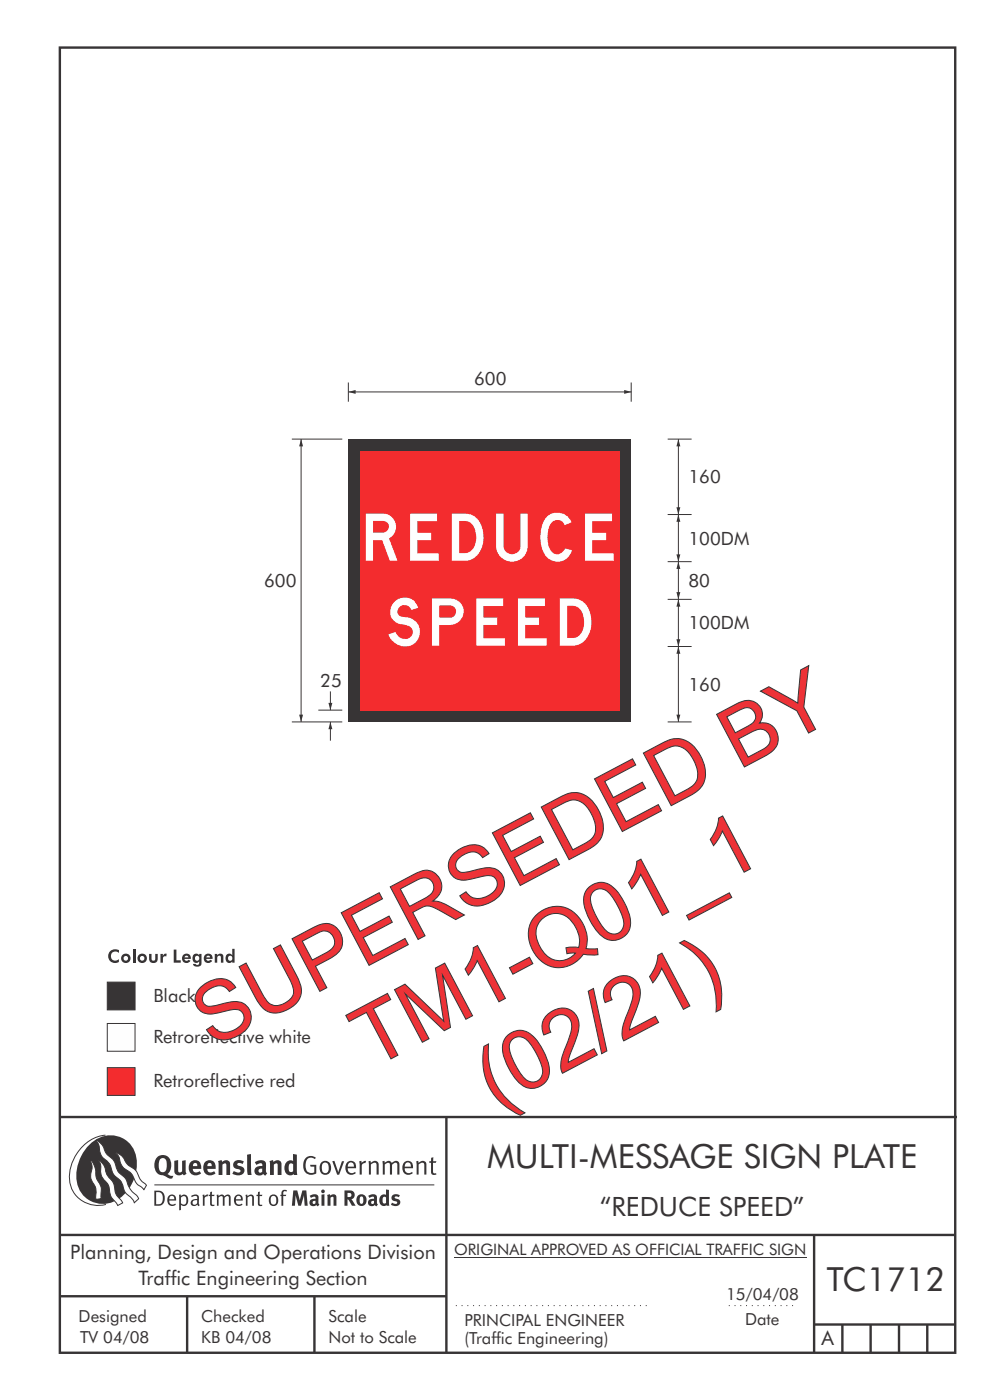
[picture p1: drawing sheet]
<svg xmlns="http://www.w3.org/2000/svg" width="210mm" height="297mm" viewBox="0 0 210 297" stroke-linecap="round" stroke-linejoin="round" font-family="sans-serif">
<g fill="none" stroke="#373435" stroke-width=".51">
<path d="M12.7 10.1h189.9v276.9h-189.9zM12.7 237h190.3M94.7 236.9v50.1M12.7 262h190M12.7 275h82M39.7 275v12M66.7 275v12M172.7 262v25M172.7 281h30M178.7 281v6M184.7 281v6M190.7 281v6"/>
<path d="M196.7 281v6"/>
</g>
<path d="M96.7 277h41.5M154.6 277h14" fill="none" stroke="#373435" stroke-width=".21" stroke-dasharray=".2 1" stroke-linecap="butt"/>
<path d="M96.3 266.7h74.7" fill="none" stroke="#373435" stroke-width=".21"/>
<g fill="#373435">
<path d="M64.9 245.6a1.61 1.61 0 0 1 2.1 0l-.2 .3a1.17 1.17 0 0 0-1.4-.2 1.17 1.17 0 0 0-.6 1.3 1.42 1.42 0 0 0 1.2 1.8l.7-.1v-1.2h-.8l-.1-.4h1.3v1.8a1.82 1.82 0 0 1-2.2 0 1.82 1.82 0 0 1-.6-2.1l.2-.7z" fill-rule="evenodd"/>
<path d="M68.2 246.5a1.77 1.77 0 0 0 .4 2.7 1.39 1.39 0 0 0 1.4-.5 1.39 1.39 0 0 0 .2-1.5 1.19 1.19 0 0 0-2-.7zM68.5 246.8a.83 .83 0 0 1 1 .1 .83 .83 0 0 1 .2 .9 .75 .75 0 0 1-.6 1.1 .75 .75 0 0 1-.8-.9v-.9z" fill-rule="evenodd"/>
<path d="M70.5 246.3h.4l.8 2.4 .8-2.4h.5l-1.1 2.9h-.4z" fill-rule="evenodd"/>
<path d="M73.6 246.7a1.74 1.74 0 0 0 .5 2.5l.9-.1 .5-.2-.2-.3a.89 .89 0 0 1-1.1 .2 .89 .89 0 0 1-.4-1h1.7a1.15 1.15 0 0 0-.4-1.4 1.15 1.15 0 0 0-1.5 .3zM74 246.8a.67 .67 0 0 1 .8-.1 .67 .67 0 0 1 .3 .8h-1.3z" fill-rule="evenodd"/>
<path d="M76.2 246.4l.4-.1 .1 .4 .5-.4h.5l-.2 .5a.61 .61 0 0 0-.8 .6v1.8h-.4z" fill-rule="evenodd"/>
<path d="M78.1 246.4l.5-.1 .1 .4a.89 .89 0 0 1 .9-.4 .89 .89 0 0 1 .7 .7v2.2h-.4v-2.2l-.1-.2-.3-.1-.8 .3v2.2h-.4z" fill-rule="evenodd"/>
<path d="M81.1 246.4l.4-.1 .1 .4a.83 .83 0 0 1 .8-.4 .83 .83 0 0 1 .7 .4 .86 .86 0 0 1 .9-.4 .86 .86 0 0 1 .7 .7v2.2h-.4l-.1-2.4a.5 .5 0 0 0-.8 .1l-.2 .2v2.1h-.5v-2.3l-.4-.2-.7 .3v2.2h-.4z" fill-rule="evenodd"/>
<path d="M85.7 246.7a1.74 1.74 0 0 0 .5 2.5l.9-.1 .5-.2-.2-.3a.89 .89 0 0 1-1.1 .2 .89 .89 0 0 1-.4-1h1.7a1.15 1.15 0 0 0-.5-1.4 1.15 1.15 0 0 0-1.4 .3zM86 246.8a.67 .67 0 0 1 .9-.1 .67 .67 0 0 1 .3 .8h-1.3z" fill-rule="evenodd"/>
<path d="M88.3 246.4l.4-.1 .1 .4a.89 .89 0 0 1 .9-.4 .89 .89 0 0 1 .7 .7v2.2h-.4v-2.2l-.1-.2-.3-.1-.8 .3v2.2h-.4z" fill-rule="evenodd"/>
<path d="M91.5 245.6l.4-.1v.8h.7l-.2 .4h-.5v2.1l.1 .1h.5l.1 .3a.71 .71 0 0 1-1.2-.6v-1.9h-.3v-.4h.3z" fill-rule="evenodd"/>
<path d="M37 246.3l.8-.2v2a.46 .46 0 0 0 .2 .6 .46 .46 0 0 0 .6-.2v-2.2l.8-.2v2.4l.2 .5-.6 .3-.2-.3a1.03 1.03 0 0 1-1.2 .3 1.03 1.03 0 0 1-.6-1.1z" fill-rule="evenodd"/>
<path d="M40.4 246.5a1.64 1.64 0 0 0 0 2.3 1.64 1.64 0 0 0 2.3 .1l-.4-.4a.78 .78 0 0 1-.9 .2 .78 .78 0 0 1-.5-.7h1.8a1.37 1.37 0 0 0-.6-1.7 1.37 1.37 0 0 0-1.7 .2zM41 246.9a.48 .48 0 0 1 .7-.1 .48 .48 0 0 1 .2 .6h-1z" fill-rule="evenodd"/>
<path d="M43.5 246.5a1.65 1.65 0 0 0-.2 2 1.65 1.65 0 0 0 1.9 .7l.5-.3-.3-.4a.78 .78 0 0 1-.9 .3 .78 .78 0 0 1-.5-.8h1.8a1.37 1.37 0 0 0-.6-1.7 1.37 1.37 0 0 0-1.7 .2zM44.1 246.9a.48 .48 0 0 1 .6-.1 .48 .48 0 0 1 .2 .6h-.9z" fill-rule="evenodd"/>
<path d="M46.3 246.3l.7-.2 .1 .4a.95 .95 0 0 1 1-.3 .95 .95 0 0 1 .7 .8v2.3h-.8v-2.3l-.3-.2-.5 .3v2.2h-.8z" fill-rule="evenodd"/>
<path d="M49.7 246.5a1.73 1.73 0 0 1 2-.1l-.2 .5-.6-.2a.42 .42 0 0 0-.6 .3l.2 .2a1.23 1.23 0 0 1 1.4 1.1 1.47 1.47 0 0 1-2.3 .9l-.3-.2 .3-.6 .7 .3a.47 .47 0 0 0 .7-.3 .87 .87 0 0 0-1-.5l-.4-.2-.1-.4z" fill-rule="evenodd"/>
<path d="M54.1 246.5l.3 .6 .3-.2a.62 .62 0 0 1 .9 .1v.4a1.21 1.21 0 0 0-1.3 .3 1.21 1.21 0 0 0-.2 1.3 1.19 1.19 0 0 0 1.7 0l.5 .4 .4-.5-.3-.3v-1.4a.96 .96 0 0 0-1.3-1.1zM55 248l.6-.1v.7a.43 .43 0 0 1-.6 .1 .43 .43 0 0 1 0-.7z" fill-rule="evenodd"/>
<path d="M57.2 246.3l.7-.2 .1 .4a.95 .95 0 0 1 1-.3 .95 .95 0 0 1 .7 .8v2.3h-.8v-2.3l-.3-.2-.5 .3v2.2h-.8z" fill-rule="evenodd"/>
<path d="M62.2 244.8v1.5a1.29 1.29 0 0 0-1.4 .2 1.29 1.29 0 0 0-.5 1.3 1.24 1.24 0 0 0 .5 1.3 1.24 1.24 0 0 0 1.5 0l.1 .2h.7l-.1-4.4zM61.5 246.9l.4-.1 .3 .2v1.5l-.3 .1a.48 .48 0 0 1-.6-.4 1.52 1.52 0 0 1 .2-1.3z" fill-rule="evenodd"/>
<path d="M52.4 245l.8-.2 .2 4.5h-.8l-.1-.2z" fill-rule="evenodd"/>
</g>
<path d="M22.4 240.8a9 9 0 0 0-7.4 10.9 6.2 6.2 0 0 0 7.5 3.8M32.7 251.4h59.4" fill="none" stroke="#373435" stroke-width=".21"/>
<path d="M19.1 242.7a5.7 5.7 0 0 1 6.5-1.4 5.7 5.7 0 0 1 3.4 5.7 8.6 8.6 0 0 1-6.2 8.3 5.7 5.7 0 0 1-6.5-7 9.9 9.9 0 0 1 2.8-5.6z" fill-rule="evenodd" fill="#373435"/>
<path d="M24.4 244.5a3.1 3.1 0 0 1 2.3 2.2l.8 .7a3.2 3.2 0 0 1 2 2.4l.4 .6 1.2 1.1-.6 .9-.2-.3a3.5 3.5 0 0 1-1.9-2.1 3.8 3.8 0 0 0-2.1-2.2 3.5 3.5 0 0 1-1-2.2zM20.4 241.9a3.4 3.4 0 0 1 1.9 2.4l.7 .9a3.3 3.3 0 0 1 1.7 2.6 4.4 4.4 0 0 0 1.7 2l.3 .3a6.1 6.1 0 0 0 2.5 3.7l.2 .5-.9 .9a6.1 6.1 0 0 0-1.9-2.3l-.4-.7a3.6 3.6 0 0 0-1.9-2.8l-.6-1a3.6 3.6 0 0 0-1.9-2.8 3.7 3.7 0 0 1-.8-2.4zM21 246.1a3.4 3.4 0 0 1 1.5 2.7l.6 1a3.8 3.8 0 0 1 1.4 3.1l.3 .7 1.2 1.6-1 .5-.5-.7a3.2 3.2 0 0 1-1.3-2.8 4.3 4.3 0 0 0-1.4-2.2 4.7 4.7 0 0 1-.5-3zM19.2 246.1a5.1 5.1 0 0 1 1.2 3.7l.3 .7a3.1 3.1 0 0 1 .7 2.9l.1 .9-1.1 .2-.1-.8a3.5 3.5 0 0 0-.9-3.3 3.6 3.6 0 0 1 .1-2.5z" fill-rule="evenodd" fill="#fefefe" stroke="#373435" stroke-width=".21"/>
<g fill="#373435">
<path d="M33.4 245.5a2.51 2.51 0 0 0 .4 3.7l.8 .1a2.78 2.78 0 0 0 2 .7l.2-.6h-.6l-.7-.3a2.56 2.56 0 0 0 0-3.8 1.83 1.83 0 0 0-2.1 .2zM34 245.8a.87 .87 0 0 1 1 .1 .87 .87 0 0 1 .4 .9v.4a1.17 1.17 0 0 1-.9 1.5l-.3-.1a2.38 2.38 0 0 1-.2-2.8z" fill-rule="evenodd"/>
<path d="M33.1 252.9v2.6a1.12 1.12 0 0 0 1.2-.3 1.12 1.12 0 0 0 .2-1.2l-.1-.5-.3-.5zM32.7 252.6h1.1a1.67 1.67 0 0 1 1.2 1.6 1.67 1.67 0 0 1-1.3 1.6h-1zM36.1 253.9l-.2 .5h1.1a.55 .55 0 0 0-.3-.6 .55 .55 0 0 0-.6 .1zM35.8 253.7a.95 .95 0 0 1 1.2-.1 .95 .95 0 0 1 .4 1.1h-1.5a.72 .72 0 0 0 .4 .8 .72 .72 0 0 0 .9-.2l.1 .3a1.15 1.15 0 0 1-1.5 0 1.15 1.15 0 0 1-.2-1.5zM38.4 254.1v1.1a.7 .7 0 0 0 .9 .2 .7 .7 0 0 0 .2-.9 .61 .61 0 0 0-.4-.7 .61 .61 0 0 0-.7 .3zM38 253.5l.3-.1 .1 .4a.95 .95 0 0 1 1.2-.2 .95 .95 0 0 1 .3 1.2 .92 .92 0 0 1-.5 .9 .92 .92 0 0 1-1-.1v1.1l-.4 .1zM40.9 254.8a.5 .5 0 0 0 .2 .8 .5 .5 0 0 0 .7-.4v-.6zM40.5 253.7a1 1 0 0 1 1.7 .3v1.4l.2 .2-.2 .3-.3-.4a.78 .78 0 0 1-1.4 0 .78 .78 0 0 1 .8-1.1h.5a.58 .58 0 0 0-.3-.7 .58 .58 0 0 0-.7 .2zM43 253.5l.3-.1 .1 .4 .3-.3 .5-.1-.2 .4a.52 .52 0 0 0-.6 .5v1.5h-.4zM44.6 252.9l.4-.1-.1 .7h.6l-.1 .2h-.5v1.5a.35 .35 0 0 0 .6 .3v.3a.57 .57 0 0 1-.6 .1 .57 .57 0 0 1-.3-.6v-1.6h-.3v-.2h.3zM45.9 253.5l.4-.1 .1 .4 .2-.2a.64 .64 0 0 1 1 .2 .7 .7 0 0 1 .8-.4 .7 .7 0 0 1 .5 .6v1.8h-.4v-1.7l-.2-.4-.7 .4v1.7h-.3v-1.7a.38 .38 0 0 0-.3-.4 .38 .38 0 0 0-.5 .2l-.1 .2v1.7h-.4zM50.2 253.9l-.2 .5h1.1a.55 .55 0 0 0-.2-.6 .55 .55 0 0 0-.7 .1zM49.9 253.7a.95 .95 0 0 1 1.2-.1 .95 .95 0 0 1 .4 1.1h-1.5a.72 .72 0 0 0 .4 .8 .72 .72 0 0 0 .9-.2l.1 .3a1.15 1.15 0 0 1-1.5 0 1.15 1.15 0 0 1-.2-1.5zM52.1 253.5l.3-.1 .1 .4a.72 .72 0 0 1 .8-.4 .72 .72 0 0 1 .6 .6v1.8h-.4v-1.6a.45 .45 0 0 0-.3-.5 .45 .45 0 0 0-.5 .2l-.2 .2v1.7h-.3zM54.7 252.9l.4-.1v.7h.6l-.1 .2h-.5v1.5a.35 .35 0 0 0 .5 .3v.3a.57 .57 0 0 1-.6 .1 .57 .57 0 0 1-.3-.6v-1.6h-.3v-.2h.3zM57.6 253.8l-.2 .8a.65 .65 0 0 0 .3 .8 .65 .65 0 0 0 .8-.2l.1-.1a.93 .93 0 0 0-.7-1.4zM57.3 253.7a1.12 1.12 0 0 1 1.4 0 1.12 1.12 0 0 1 .2 1.5 1.01 1.01 0 0 1-1.2 .6 1.01 1.01 0 0 1-.7-1.2zM59.9 252.6l.5-.2 .5 .1-.2 .3-.3-.1-.3 .2v.6h.6l-.1 .2h-.5v2.1h-.4v-2.1h-.2v-.2h.2zM62.2 252.5l-.3 3.3h.7l.1-2.3 .6 2.3h.5l.7-2.3 .1 2.3h.7l-.3-3.3h-.9l-.5 2.2-.5-2.2zM65.7 253.7l.3 .4a.51 .51 0 0 1 .5-.3 .51 .51 0 0 1 .4 .4v.1a.88 .88 0 0 0-1.1 .3 .88 .88 0 0 0 .2 1.2 .9 .9 0 0 0 1.1-.2l.3 .3 .4-.4-.3-.3v-1a.87 .87 0 0 0-.4-.9 .87 .87 0 0 0-1 .2zM66.4 254.8l.5-.1v.6l-.1 .1h-.3l-.2-.2zM68.2 253.4v2.4h.6v-2.5zM68.1 252.7a.4 .4 0 0 0 .8 0 .4 .4 0 0 0-.8 0zM69.4 253.5l.1 2.3h.6v-1.7a.33 .33 0 0 1 .4-.2 .33 .33 0 0 1 .2 .3v1.6h.7v-1.8a.75 .75 0 0 0-.6-.6 .75 .75 0 0 0-.8 .2v-.3zM73.1 252.5v3.3h.6v-1.4l.3 .3 .7 1.1h.7l-.9-1.4a.94 .94 0 0 0 .7-1 .94 .94 0 0 0-.9-.9zM73.7 253.1a.51 .51 0 0 1 .7 .1 .51 .51 0 0 1-.1 .7h-.6zM75.9 253.7a1.19 1.19 0 0 0-.1 1.7 1.19 1.19 0 0 0 1.7 0 1.19 1.19 0 0 0 0-1.6 1.19 1.19 0 0 0-1.6-.1zM76.5 253.9l.2-.1a.99 .99 0 0 1 0 1.6 1.06 1.06 0 0 1-.2-1.5zM78.1 253.7l.3 .4a.51 .51 0 0 1 .5-.3 .51 .51 0 0 1 .4 .4v.1a.88 .88 0 0 0-1.1 .3 .88 .88 0 0 0 .2 1.2 .9 .9 0 0 0 1.1-.2l.3 .3 .4-.4-.2-.3v-1a.87 .87 0 0 0-.5-.9 .87 .87 0 0 0-1 .2zM78.9 254.8l.4-.1v.6l-.1 .1h-.3l-.2-.2zM81.9 252.3v1.2a1.2 1.2 0 0 0-1.4 .6 1.2 1.2 0 0 0 .2 1.4l.5 .3 .8-.1v.1h.6l-.1-3.4zM81.4 253.9l.5 .1-.1 1.2a.46 .46 0 0 1-.5 0 .46 .46 0 0 1-.2-.6zM83.3 253.5a.79 .79 0 0 0-.2 1 .79 .79 0 0 0 1 .4 .33 .33 0 0 1 0 .5 .33 .33 0 0 1-.5-.1l-.5-.2-.2 .5a1.15 1.15 0 0 0 1.2 .3 1.15 1.15 0 0 0 .8-1 1.49 1.49 0 0 0-1.2-.8 .4 .4 0 0 1 .3-.3 .4 .4 0 0 1 .4 .1l.2 .1 .2-.4a1.47 1.47 0 0 0-1.5-.1z" fill-rule="evenodd"/>
</g>
<g fill="#373435">
<path d="M23.4 201.8l.4-.3 .9-.1 .5 .2v.6a.97 .97 0 0 0-1.4-.1 .97 .97 0 0 0 0 1.4 .97 .97 0 0 0 1.4 0v.6a1.48 1.48 0 0 1-1.9-.3 1.48 1.48 0 0 1 .1-2z"/>
<path d="M28.2 201.3h.5v2.9h-.5z"/>
<path d="M31.6 202.4h.5v.9a.4 .4 0 0 0 .4 .5 .4 .4 0 0 0 .4-.5v-.9h.6v.9a.92 .92 0 0 1-1 1 .92 .92 0 0 1-.9-1z"/>
<path d="M34 202.4h.6l-.1 .4a.63 .63 0 0 1 .9-.5l-.1 .6h-.5l-.2 .2v1.1h-.6z"/>
<path d="M36.9 201.5h.5v2.2h.9v.5h-1.4z"/>
<path d="M45.6 202.4h.5v.3a.7 .7 0 0 1 .8-.4 .7 .7 0 0 1 .5 .8v1.1h-.5l-.1-1.1a.41 .41 0 0 0-.5-.3 .41 .41 0 0 0-.2 .5v.9h-.5z"/>
<path d="M25.7 203.3a1.01 1.01 0 0 0 2 0 1.01 1.01 0 0 0-2 0zM26.2 203.3a.5 .5 0 0 1 1 0 .5 .5 0 0 1-1 0z"/>
<path d="M29.1 203.3a1.05 1.05 0 0 0 2.1 0 1.05 1.05 0 0 0-2.1 0zM29.6 203.3a.5 .5 0 0 1 1 0 .5 .5 0 0 1-1 0z"/>
<path d="M38.9 202.6a.99 .99 0 0 0 0 1.5 .99 .99 0 0 0 1.5-.3l-.4-.2-.3 .2a.44 .44 0 0 1-.6-.4h1.4a.93 .93 0 0 0-.5-1 .93 .93 0 0 0-1.1 .2zM39.2 202.9a.42 .42 0 0 1 .5-.1 .42 .42 0 0 1 .3 .3h-.9z"/>
<path d="M41.3 203.3a.51 .51 0 0 1 1 0 .51 .51 0 0 1-1 0zM41 202.6a1.01 1.01 0 0 0-.1 1.1 1.01 1.01 0 0 0 1 .5l.3-.3v.3a.4 .4 0 0 1-.2 .5 .4 .4 0 0 1-.5-.2h-.6a.93 .93 0 0 0 1.1 .6 .93 .93 0 0 0 .7-.9v-1.8h-.4v.3a.73 .73 0 0 0-1.3-.1z"/>
<path d="M43.5 202.6a.99 .99 0 0 0 0 1.5 .99 .99 0 0 0 1.5-.3l-.4-.2-.2 .2a.44 .44 0 0 1-.7-.4h1.4a.93 .93 0 0 0-.5-1 .93 .93 0 0 0-1.1 .2zM43.8 202.9a.42 .42 0 0 1 .5-.1 .42 .42 0 0 1 .3 .3h-.8z"/>
<path d="M49.3 201.3v1.4a.84 .84 0 0 0-1.2-.3 .84 .84 0 0 0-.2 1.2 .76 .76 0 0 0 .5 .7 .76 .76 0 0 0 .9-.3v.2h.5v-2.9zM48.6 202.8a.47 .47 0 0 1 .5 0 .47 .47 0 0 1 .2 .5l-.1 .3a.46 .46 0 0 1-.8 0v-.6z"/>
</g>
<path d="M22.8 217.1h5.8v5.9h-5.8z" fill-rule="evenodd" fill="#fefefe" stroke="#373435" stroke-width=".21"/>
<path d="M22.8 208.4h5.8v5.8h-5.8z" fill-rule="evenodd" fill="#373435" stroke="#373435" stroke-width=".21"/>
<path d="M22.8 226.5h5.8v5.9h-5.8z" fill-rule="evenodd" fill="#f32c2e" stroke="#373435" stroke-width=".21"/>
<path d="M143.9 137.2v16" fill="none" stroke="#373435" stroke-width=".21"/>
<g fill="#373435">
<path d="M143.5 151.6h.8l-.4 1.6z"/>
<path d="M143.9 137.2l.4 1.5h-.8z"/>
</g>
<path d="M73.9 83.1h60" fill="none" stroke="#373435" stroke-width=".21"/>
<g fill="#373435">
<path d="M132.4 82.7l1.5 .4-1.5 .5z"/>
<path d="M73.9 83.1l1.5-.4v.9z"/>
<path d="M73.9 93.2h60v60h-60z" fill-rule="evenodd"/>
</g>
<path d="M76.4 95.7h55v55h-55z" fill-rule="evenodd" fill="#f32c2e"/>
<g fill="#fefefe">
<path d="M83.7 127.6a2.98 2.98 0 0 1 5 1.4l-1.5 .4a1.43 1.43 0 0 0-2-1 1.43 1.43 0 0 0-.5 2.2l.7 .3a3.2 3.2 0 0 1 3.4 1.9 3.2 3.2 0 0 1-1 3.8 3.7 3.7 0 0 1-5.4-2l1.5-.5a1.95 1.95 0 0 0 1.7 1.4 1.95 1.95 0 0 0 1.9-1.1 1.53 1.53 0 0 0-1.5-1.8 2.98 2.98 0 0 1-3.2-2.7 3 3 0 0 1 .9-2.3z"/>
<path d="M101 127h5.7v1.6h-4.1v2.4h2.9v1.6h-2.9v2.8h4.5v1.6h-6.1z"/>
<path d="M109.9 127h5.7v1.6h-4.2v2.4h2.9v1.6h-2.9v2.8h4.6v1.6h-6.1z"/>
<path d="M93.2 128.4h2.3a1.29 1.29 0 0 1 1.2 1.3 1.29 1.29 0 0 1-1.1 1.3h-2.4zM91.6 127v10h1.6v-4.4a6.5 6.5 0 0 0 3.5-.3 2.78 2.78 0 0 0 1.6-3.2 2.78 2.78 0 0 0-2.8-2.1z"/>
<path d="M118.7 127v10h2.8a4.2 4.2 0 0 0 3.9-4.3 5.1 5.1 0 0 0-2.7-5.6l-1.2-.1zM120.3 128.5a2.79 2.79 0 0 1 2.8 .8 4.5 4.5 0 0 1-.3 5.6 3.1 3.1 0 0 1-2.5 .4z"/>
</g>
<path d="M73.9 81.1v4.1M133.9 81.1v4.1M141.6 153.2h5.1" fill="none" stroke="#373435" stroke-width=".21"/>
<g fill="#fefefe">
<path d="M87 109h5.7v1.6h-4.2v2.4h3v1.6h-3v2.8h4.6v1.6h-6.1z"/>
<path d="M105.2 109h1.6v6.9a1.81 1.81 0 0 0 1.8 1.7 1.81 1.81 0 0 0 1.8-1.6v-7h1.5v6.8a3.4 3.4 0 0 1-3.3 3.4 3.4 3.4 0 0 1-3.4-3.3z"/>
<path d="M116 109.6a3.3 3.3 0 0 1 5.3 1.2l-1.5 .6a1.71 1.71 0 0 0-1.8-1.1 1.71 1.71 0 0 0-1.5 1.4 5.9 5.9 0 0 0 .6 5.4 1.69 1.69 0 0 0 2.8-.8l1.4 .4a3.2 3.2 0 0 1-3.2 2.5 3.2 3.2 0 0 1-3.1-2.7 7.6 7.6 0 0 1 1-6.9z"/>
<path d="M124.1 109h5.7v1.6h-4.2v2.4h3v1.6h-3v2.8h4.6v1.6h-6.1z"/>
<path d="M79.1 110.5h2.1a1.23 1.23 0 0 1 1.3 1.2 1.23 1.23 0 0 1-1.2 1.3h-2.2zM77.6 109v10h1.5v-4.4h2l1.6 4.4h1.6l-1.8-4.8a2.8 2.8 0 0 0 1.4-3.1 2.8 2.8 0 0 0-2.6-2.1z"/>
<path d="M95.8 109v10h2.8a4.2 4.2 0 0 0 3.9-4.3 5.1 5.1 0 0 0-2.7-5.6l-1.2-.1zM97.4 110.5a2.79 2.79 0 0 1 2.9 .8 4.5 4.5 0 0 1-.4 5.6 3.1 3.1 0 0 1-2.5 .4z"/>
</g>
<path d="M141.6 93.2h5.1M143.9 93.2v16" fill="none" stroke="#373435" stroke-width=".21"/>
<g fill="#373435">
<path d="M143.5 107.6h.8l-.4 1.6z"/>
<path d="M143.9 93.2l.4 1.5h-.8z"/>
</g>
<path d="M143.9 127.2v10" fill="none" stroke="#373435" stroke-width=".21"/>
<g fill="#373435">
<path d="M143.5 135.6h.8l-.4 1.6z"/>
<path d="M143.9 127.2l.4 1.5h-.8z"/>
</g>
<path d="M143.9 109.2v10" fill="none" stroke="#373435" stroke-width=".21"/>
<g fill="#373435">
<path d="M143.5 117.6h.8l-.4 1.6z"/>
<path d="M143.9 109.2l.4 1.5h-.8z"/>
</g>
<path d="M143.9 119.2v8M141.6 137.2h5.1" fill="none" stroke="#373435" stroke-width=".21"/>
<g fill="#373435">
<path d="M143.5 125.6h.8l-.4 1.6z"/>
<path d="M143.9 119.2l.4 1.5h-.8z"/>
</g>
<path d="M141.6 119.2h5.1M141.6 109.2h5.1M141.6 127.2h5.1M70.1 146.7v4" fill="none" stroke="#373435" stroke-width=".21"/>
<path d="M69.7 149.1h.8l-.4 1.6z" fill="#373435"/>
<path d="M70.1 153.2v3.9" fill="none" stroke="#373435" stroke-width=".21"/>
<path d="M70.1 153.2l.4 1.5h-.8z" fill="#373435"/>
<path d="M61.9 93.2h10.7M63.9 93.2v60M61.9 153.2h10.7M67.5 150.7h5.1" fill="none" stroke="#373435" stroke-width=".21"/>
<g fill="#373435">
<path d="M63.5 151.6h.8l-.4 1.6z"/>
<path d="M63.9 93.2l.4 1.5h-.8z"/>
</g>
<g font-size="17.6" fill="#ed3237">
<text x="45" y="222.4" transform="rotate(-28 45 222.4)">SUPERSEDED BY</text>
<text x="78.9" y="226.8" transform="rotate(-28 78.9 226.8)">TM1-Q01_1</text>
<text x="105" y="235.3" transform="rotate(-28 105 235.3)">(02/21)</text>
</g>
<g font-size="7.1" fill="#373435">
<text x="103.3" y="247.8">MULTI-MESSAGE SIGN PLATE</text>
<text x="175.4" y="274">TC1712</text>
</g>
<text font-size="5.6" fill="#373435" x="127.3" y="258">“REDUCE SPEED”</text>
<g font-size="4.2" fill="#373435">
<text x="14.9" y="267">Planning, Design and Operations Division</text>
<text x="29.4" y="272.6">Traffic Engineering Section</text>
<text x="174.3" y="285.4">A</text>
</g>
<g font-size="3.9" fill="#373435">
<text x="100.6" y="81.6">600</text>
<text x="146" y="102.6">160</text>
<text x="146" y="115.5">100DM</text>
<text x="56" y="124.6">600</text>
<text x="146" y="124.5">80</text>
<text x="146" y="133.5">100DM</text>
<text x="67.9" y="145.7">25</text>
<text x="146" y="146.6">160</text>
<text x="32.5" y="212.5">Black</text>
<text x="32.5" y="221.3">Retroreflective white</text>
<text x="32.5" y="230.7">Retroreflective red</text>
</g>
<g font-size="3.5" fill="#373435">
<text x="154" y="275.9">15/04/08</text>
<text x="16.7" y="280.4">Designed</text>
<text x="42.7" y="280.4">Checked</text>
<text x="69.7" y="280.4">Scale</text>
<text x="98.5" y="281.3">PRINCIPAL ENGINEER</text>
<text x="158.1" y="281">Date</text>
<text x="17" y="284.8">TV 04/08</text>
<text x="42.7" y="284.8">KB 04/08</text>
<text x="69.7" y="285">Not to Scale</text>
<text x="98.5" y="285.1">(Traffic Engineering)</text>
</g>
<text font-size="3.4" fill="#373435" x="96.3" y="266.3">ORIGINAL APPROVED AS OFFICIAL TRAFFIC SIGN</text>
</svg>
